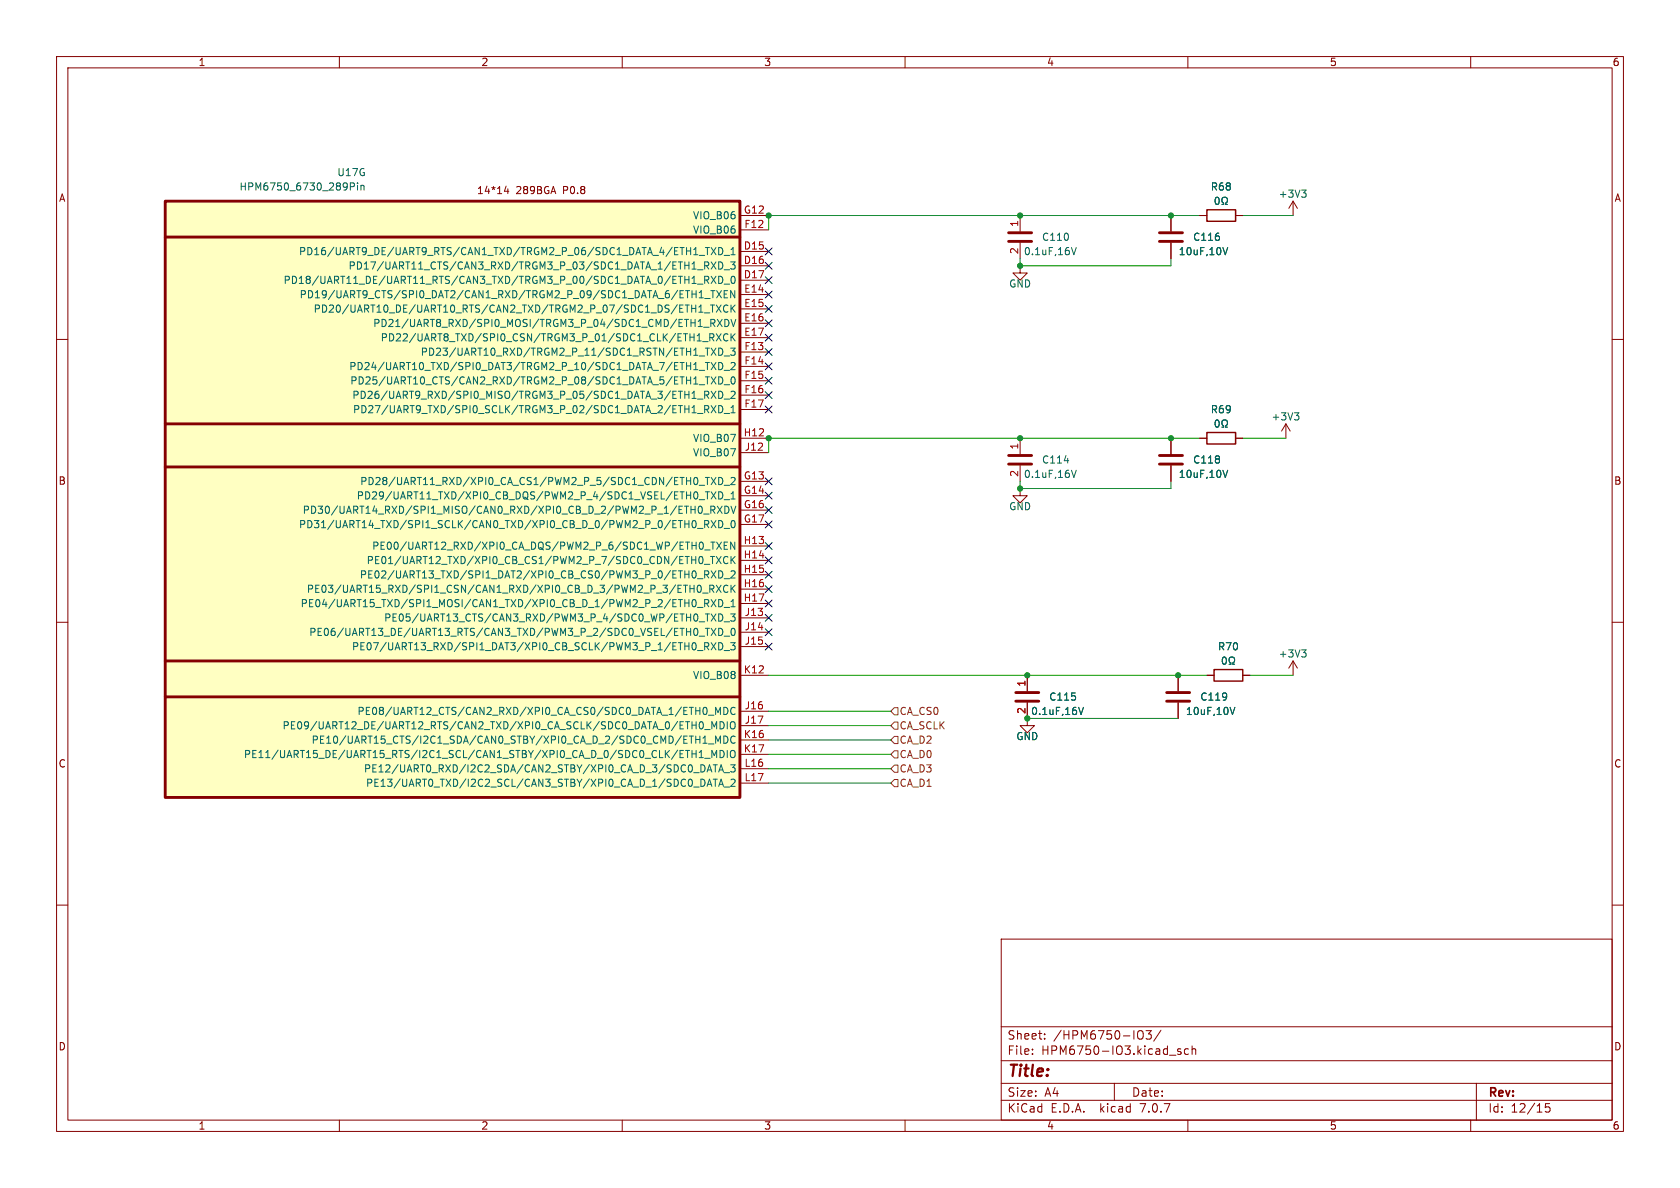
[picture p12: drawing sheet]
<svg xmlns="http://www.w3.org/2000/svg" width="297mm" height="210mm" viewBox="0 0 297 210" stroke-linecap="round" stroke-linejoin="round" font-family="sans-serif">
<g fill="none" stroke="#840000" stroke-width=".18">
<path d="M10 10h277v190h-277zM12 12h273v186h-273zM60 10v2M110 10v2M160 10v2M210 10v2M260 10v2M89.5 32.9l-.3 .9h.8M89.8 33.4v.8M130.8 38.1h5.1M180.3 38.1v2.8M207 38.1v2.8"/>
<path d="M212.1 38.1h1.3M218.4 38.1h1.3M228.6 35.6v2.5M228.6 35.6l-.8 1.2M228.6 35.6l.8 1.2M10 60h2M130.8 44.5h5.1M130.8 47h5.1M130.8 49.5h5.1M130.8 52.1h5.1M130.8 54.6h5.1M130.8 57.2h5.1"/>
<path d="M130.8 59.7h5.1M130.8 40.6h5.1M180.3 47v1.3h1.3l-1.3 1.2-1.2-1.2h1.2M180.3 42.9v2.8M207 42.9v2.8M285 60h2M130.8 77.5h5.1M130.8 62.2h5.1M130.8 64.8h5.1M130.8 67.3h5.1M130.8 69.9h5.1M130.8 72.4h5.1"/>
<path d="M180.3 77.5v2.8M207 77.5v2.8M212.1 77.5h1.3M218.4 77.5h1.3M227.3 74.9l-.7 1.3M227.3 74.9v2.6M227.3 74.9l.8 1.3M130.8 85.1h5.1M130.8 87.6h5.1M130.8 90.2h5.1M130.8 92.7h5.1M130.8 96.5h5.1"/>
<path d="M130.8 99.1h5.1M130.8 80h5.1M180.3 86.4v1.2h1.3l-1.3 1.3-1.2-1.3h1.2M180.3 82.3v2.8M207 82.3v2.8M10 110h2M130.8 119.4h5.1M130.8 101.6h5.1M130.8 104.1h5.1M130.8 106.7h5.1M130.8 109.2h5.1M130.8 111.8h5.1"/>
<path d="M130.8 114.3h5.1M181.6 119.4v2.8M208.3 119.4v2.8M213.4 119.4h1.2M219.7 119.4h1.3M228.6 116.8l-.8 1.3M228.6 116.8v2.6M228.6 116.8l.8 1.3M285 110h2M130.8 125.7h5.1M130.8 128.3h5.1M130.8 130.8h5.1"/>
<path d="M130.8 133.4h5.1M130.8 135.9h5.1M130.8 138.4h5.1M181.6 124.2v4.1h1.3l-1.3 1.2-1.3-1.2h1.3M208.3 124.2v2.8M10 160h2M285 160h2M177 166h108v32h-108zM60 198v2M110 198v2M160 198v2M177 194.5h108"/>
<path d="M177 191.5h108M177 187.5h108M177 181.5h108M182.5 186.3v.1M182.5 185.5v.1M184.7 183.6v.1M184.7 182.8v.1M197 191.5v3M201.5 182.2a.5 .5 0 0 1 .6 .5v.5a.5 .5 0 0 1-.6 .5M202.6 182.2h.9l-.5 .6 .5 .1v.7l-.3 .1h-.4l-.2-.1M205.2 182.1l-1.2 2M208.7 185.5l-.3-.1-.2 .2v.2l.5 .2v.3h-.5"/>
<path d="M210 198v2M210.1 185.5l-.4-.1-.3 .3v.4l.1 .2h.6M210.7 185.5l.3-.1 .3 .1 .1 .9M210.7 184.9v1.5M260 198v2M261 191.5v6.5M274 195.1h-.8v.7l.2-.1h.5l.1 .3v.5l-.3 .1-.5-.1"/>
</g>
<g fill="none" stroke="#840000" stroke-width=".51">
<path d="M29.2 35.6h101.6v105.4h-101.6zM29.2 41.9h101.6M178.3 42.7h4.1M178.3 41.1h4.1M205 42.7h4M205 41.1h4M29.2 74.9h101.6M29.2 82.6h101.6M178.3 82h4.1M178.3 80.5h4.1M205 82h4M205 80.5h4"/>
<path d="M29.2 116.8h101.6M29.2 123.2h101.6M179.6 124h4M179.6 122.4h4M206.2 124h4.1M206.2 122.4h4.1"/>
</g>
<g fill="none" stroke="#006464" stroke-width=".18">
<path d="M61.9 32.3h.5l.3 .3-.2 .3-.6 .1M63.2 32.3v.2M63.2 32.8v.8M63.8 32.8v.8M63.8 32.9l.2-.1h.3l.1 .8M214.9 35l.2-.1a.68 .68 0 0 1 .5 .6 .68 .68 0 0 1-.5 .6l-.2-.1-.1-.3zM216 36.1h.3v-.2a.54 .54 0 0 1-.2-.7 .54 .54 0 0 1 .7-.3 .58 .58 0 0 1-.1 1v.2h.3M230.1 33.6h.8l-.4 .5M230.7 34.1l.2 .2v.3l-.2 .3M123.3 50.2h1M123.5 55.2h.8M123.6 45.2h1"/>
<path d="M123.6 52.6h.7M123.7 54.2l.2-.3v1.3M123.7 51.7l.3-.3v1.2M124.4 57.9h1M124.5 55.3h1M124.6 46.3h.5l.2 .2-.1 .4-.6 .1M124.6 49.5l.6-.1 .1-.1-.1-.3-.6-.2v1.3M124.6 52.8h.9M124.7 43.8h.7M124.9 47l.4 .6M124.9 49.5l.4 .6M125.1 43.8v1.2"/>
<path d="M125.5 59.7l.6-.1 .1-.2-.1-.3-.6-.1v1.3M125.6 53.9h.7M125.7 51.4h.7M125.7 57.1h.6l.1-.2-.1-.3-.6-.1v1.2M125.7 43.8l.9 1.2M125.7 46.3l.9 1.3M125.7 48.8l.9 1.3M125.8 59.7l.4 .6M126 53.9v1.3M126 57.1l.4 .6M126 51.4v1.2M126.6 43.8l-.9 1.2"/>
<path d="M126.6 46.3l-.9 1.3M126.6 48.8l-.9 1.3M126.6 53.9l.9 1.3M126.6 59l.9 1.3M126.7 51.4l.8 1.2M126.8 56.5l.9 1.2M127.1 43.8a.64 .64 0 0 1 .7 .6 .64 .64 0 0 1-.7 .6zM127.1 46.3a.64 .64 0 0 1 .7 .6 .64 .64 0 0 1-.7 .7zM127.1 48.8a.64 .64 0 0 1 .7 .7 .64 .64 0 0 1-.7 .6zM127.5 53.9l-.9 1.3M127.5 59l-.9 1.3M127.5 51.4l-.8 1.2"/>
<path d="M127.7 56.5l-.9 1.2M128 45.2h1M128 47.7h1M128 50.2h1M128 52h.4M128.1 56.5a.64 .64 0 0 1 .8 .6 .64 .64 0 0 1-.8 .6zM128.6 51.4h-.6v1.2h.6M128.7 54a.6 .6 0 0 0-.8 .5 .6 .6 0 0 0 .5 .7l.3-.1M128.7 59.1a.6 .6 0 0 0-.8 .4 .6 .6 0 0 0 .5 .8l.3-.2M129.2 46.3h.8l-.5 .5 .4 .1v.5l-.2 .2-.5-.2M129.2 45h.8M129.2 44.1l.4-.3v1.2"/>
<path d="M129.2 53.9v1.3M129.2 59v1.3M129.2 56.5l.5 1.2 .4-1.2M129.4 49l.1-.2a.68 .68 0 0 1 .5 .7 .68 .68 0 0 1-.5 .6l-.1-.1-.2-.4zM129.4 54.5l.6 .7M129.4 59.5l.6 .8M129.9 51.4v1.2l-.7-1.2v1.2M130 53.9l-.8 .7M130 59l-.8 .7M189.4 43.8l.4 1.2 .5-1.2M216.2 43.8l.4 1.2 .4-1.2M123.3 73.1h1"/>
<path d="M123.6 65.5h1M124.2 60.4h1M124.6 69.8h.6l.1-.2-.1-.3-.6-.1v1.2M124.6 72.4l.6-.1 .1-.2-.1-.3-.6-.1v1.3M124.7 64.1h.7M124.7 66.6h.7M124.9 69.8l.4 .6M124.9 72.4l.4 .6M125.1 64.1v1.2M125.1 66.6v1.3M125.7 61.5l.9 1.3M125.7 64.1l.9 1.2"/>
<path d="M125.7 66.6l.9 1.3M125.7 69.2l.9 1.2M125.7 71.7l.9 1.3M126.6 61.5l-.9 1.3M126.6 64.1l-.9 1.2M126.6 66.6l-.9 1.3M126.6 69.2l-.9 1.2M126.6 71.7l-.9 1.3M127.1 61.5a.64 .64 0 0 1 .7 .7 .64 .64 0 0 1-.7 .6zM127.1 64.1a.64 .64 0 0 1 .7 .6 .64 .64 0 0 1-.7 .6zM127.1 66.6a.64 .64 0 0 1 .7 .7 .64 .64 0 0 1-.7 .6zM127.1 69.2a.64 .64 0 0 1 .7 .6 .64 .64 0 0 1-.7 .6z"/>
<path d="M127.1 71.7a.64 .64 0 0 1 .7 .6 .64 .64 0 0 1-.7 .7zM128 62.9h1M128 65.5h1M128 68h1M128 70.6h1M128 73.1h1M129.2 61.5h.8l-.5 .5 .4 .1v.6l-.2 .1-.5-.1M129.2 72.1l.4-.4v1.3M129.2 64.2l.5-.1 .3 .3-.8 .9h.8M129.2 69.3l.5-.1 .3 .3-.8 .9h.8M129.2 73h.8M129.4 66.7l.1-.1a.68 .68 0 0 1 .5 .7 .68 .68 0 0 1-.5 .6l-.1-.1-.2-.4z"/>
<path d="M215 74.3l.1-.1a.68 .68 0 0 1 .5 .7 .68 .68 0 0 1-.5 .6 .84 .84 0 0 1-.1-1.2zM216 75.5h.3v-.2a.54 .54 0 0 1-.2-.8 .54 .54 0 0 1 .7-.2 .58 .58 0 0 1-.1 1v.2h.3M228.8 73h.8l-.4 .5M229.4 73.5l.2 .2v.3l-.2 .2M122.8 92a.79 .79 0 0 1 0 1.3M123.3 93.4h1M123.5 89.6l.2-.1a.68 .68 0 0 1 .5 .6 .68 .68 0 0 1-.5 .6l-.2-.1-.1-.3zM123.6 85.8h1M123.6 88.3h1M124.4 90.9h1M124.5 99.8h1M124.6 92.7l.6-.1 .1-.2-.1-.3-.6-.1v1.3"/>
<path d="M124.6 97.2h.9M124.7 84.4h.7M124.7 86.9h.7M124.9 92.7l.4 .6M125.1 84.4v1.3M125.1 86.9v1.3M125.6 98.4h.7M125.7 90.1h.6l.1-.2-.1-.3-.6-.1v1.2M125.7 95.8h.7M125.7 84.4l.9 1.3M125.7 86.9l.9 1.3M125.7 92l.9 1.3"/>
<path d="M126 98.4v1.2M126 90.1l.4 .6M126 95.8v1.3M126.6 84.4l-.9 1.3M126.6 86.9l-.9 1.3M126.6 92l-.9 1.3M126.6 98.4l.9 1.2M126.7 95.8l.8 1.3M126.8 89.5l.9 1.2M127.1 84.4a.64 .64 0 0 1 .7 .6 .64 .64 0 0 1-.7 .7zM127.1 86.9a.64 .64 0 0 1 .7 .7 .64 .64 0 0 1-.7 .6zM127.1 92a.64 .64 0 0 1 .7 .7 .64 .64 0 0 1-.7 .6z"/>
<path d="M127.5 98.4l-.9 1.2M127.5 95.8l-.8 1.3M127.7 89.5l-.9 1.2M128 85.8h1M128 88.3h1M128 93.4h1M128 96.4h.4M128.1 89.5a.64 .64 0 0 1 .8 .6 .64 .64 0 0 1-.8 .6zM128.6 95.8h-.6v1.3h.6M128.7 98.5a.6 .6 0 0 0-.8 .4 .6 .6 0 0 0 .5 .7l.3-.1M129.2 87.3l.4-.4v1.3M129.2 84.5l.5-.1 .3 .4-.8 .9h.8"/>
<path d="M129.2 98.4v1.2M129.2 88.2h.8M129.2 89.5l.5 1.2 .4-1.2M129.4 92.1l.1-.1a.68 .68 0 0 1 .5 .7 .68 .68 0 0 1-.5 .6l-.1-.1-.2-.4zM129.4 98.9l.6 .7M129.9 95.8v1.3l-.7-1.3v1.3M130 98.4l-.8 .7M188.2 81.4h.7M189.4 83.1l.4 1.3 .5-1.3M216.2 83.1l.4 1.3 .4-1.3M122.5 106.1l.1-.1a.68 .68 0 0 1 .5 .6 .68 .68 0 0 1-.5 .7l-.1-.1M123.3 102.3h1"/>
<path d="M123.3 107.4h1M123.3 115h1M123.4 103.5l.1-.1a.68 .68 0 0 1 .5 .7 .68 .68 0 0 1-.5 .6 .84 .84 0 0 1-.1-1.2zM123.6 112.5h1M124.2 104.8h1M124.6 101.6l.6-.1 .1-.2-.1-.3-.6-.1v1.3M124.6 106.7l.6-.1 .1-.2-.1-.3-.6-.1v1.3M124.6 114.3l.6-.1 .1-.2-.1-.3-.6-.1v1.3M124.7 108.5h.7M124.7 111.1h.7M124.9 101.6l.4 .6M124.9 106.7l.4 .6"/>
<path d="M124.9 114.3l.4 .6M125.1 108.5v1.3M125.1 111.1v1.2M125.5 104.1h.6l.1-.2-.1-.3-.6-.2v1.3M125.7 100.9l.9 1.3M125.7 106l.9 1.3M125.7 108.5l.9 1.3M125.7 111.1l.9 1.2M125.7 113.6l.9 1.3M125.8 104.1l.4 .6M126.6 100.9l-.9 1.3M126.6 106l-.9 1.3"/>
<path d="M126.6 108.5l-.9 1.3M126.6 111.1l-.9 1.2M126.6 113.6l-.9 1.3M126.6 103.4l.9 1.3M127.1 113.6a.64 .64 0 0 1 .7 .6 .64 .64 0 0 1-.7 .7zM127.1 100.9a.64 .64 0 0 1 .7 .6 .64 .64 0 0 1-.7 .7zM127.1 106a.64 .64 0 0 1 .7 .6 .64 .64 0 0 1-.7 .7zM127.1 108.5a.64 .64 0 0 1 .7 .7 .64 .64 0 0 1-.7 .6zM127.1 111.1a.64 .64 0 0 1 .7 .6 .64 .64 0 0 1-.7 .6zM127.5 103.4l-.9 1.3M128 102.3h1M128 107.4h1"/>
<path d="M128 109.9h1M128 112.5h1M128 115h1M128.7 103.6a.6 .6 0 0 0-.8 .4 .6 .6 0 0 0 .5 .7l.3-.1M129.2 113.6h.8l-.5 .5 .4 .1v.6l-.2 .1-.5-.1M129.2 108.5h.8l-.5 .5 .4 .1v.6l-.2 .1-.5-.1M129.2 106.4l.4-.4v1.3M129.2 101l.5-.1 .3 .4-.8 .9h.8M129.2 103.4v1.3M129.2 107.3h.8M129.4 111.2l.1-.1a.68 .68 0 0 1 .5 .6 .68 .68 0 0 1-.5 .6l-.1-.1-.2-.3zM129.4 104l.6 .7"/>
<path d="M130 103.4l-.8 .8M216.3 116.2l.1-.1a.68 .68 0 0 1 .4 .7 .68 .68 0 0 1-.4 .6 .84 .84 0 0 1-.1-1.2zM217.3 117.4h.3v-.2a.54 .54 0 0 1-.3-.8 .54 .54 0 0 1 .8-.2 .58 .58 0 0 1-.1 1v.2h.3M230.1 114.9h.8l-.4 .5M230.7 115.4l.2 .2v.3l-.2 .2M122.3 132.7v1.2M122.3 133.3h.8M123 130.7h.7M123.1 132.7v1.2M123.6 133l.4-.3v1.2M123.6 133.9h.7M123.7 130.1v1.3"/>
<path d="M123.8 127.6h.1a.68 .68 0 0 1 .5 .6 .68 .68 0 0 1-.5 .6h-.1M124.3 131.4h.7M124.3 130.5l.3-.4v1.3M124.6 129h.9M124.6 138v.7M124.6 134.1h.9M124.7 125a.79 .79 0 0 1 0 1.3M125 136.5l.4-1.3 .4 1.3M125 139l.4-1.3 .4 1.3M125.1 136.1h.6M125.1 138.6h.6M125.2 126.4h1"/>
<path d="M125.2 131.5h1M125.8 128.8v-1.2l.5 .9 .4-.9v1.2M125.8 133.9v-1.2l.5 .9 .4-.9v1.2M126.1 135.2h.7M126.1 137.7h.7M126.5 135.2v1.3M126.5 137.7v1.3M126.5 126.3v-1.3l.4 .9 .5-.9v1.3M126.5 131.4v-1.3l.4 .9 .5-.9v1.3M127.1 136.5l.4-1.3 .4 1.3M127.1 139l.4-1.3 .4 1.3M127.2 136.1h.6"/>
<path d="M127.2 138.6h.6M127.3 127.6a.64 .64 0 0 1 .7 .6 .64 .64 0 0 1-.7 .6zM127.3 132.7a.64 .64 0 0 1 .7 .6 .64 .64 0 0 1-.7 .6zM128 125a.64 .64 0 0 1 .7 .7 .64 .64 0 0 1-.7 .6zM128 130.1a.64 .64 0 0 1 .7 .7 .64 .64 0 0 1-.7 .6zM128 136.6h1M128 139.1h1M128.6 127.6v1.2M128.6 132.7v1.2M129.2 127.8l.2-.2a.43 .43 0 0 1 .6 .4v.4a.42 .42 0 0 1-.5 .5 .42 .42 0 0 1-.4-.5zM129.2 132.8l.2-.1a.43 .43 0 0 1 .6 .4v.4a.42 .42 0 0 1-.5 .4 .42 .42 0 0 1-.4-.4zM129.2 135.2h.8l-.5 .5 .4 .1v.5l-.2 .2-.5-.2"/>
<path d="M129.2 137.9l.5-.2 .3 .4-.8 .9h.8M130 125.2a.6 .6 0 0 0-.9 .4 .6 .6 0 0 0 .6 .7l.3-.1M130 130.2a.6 .6 0 0 0-.9 .5 .6 .6 0 0 0 .6 .7l.3-.1M190.7 125l.4 1.3 .4-1.3M217.5 125l.4 1.3 .4-1.3"/>
</g>
<path d="M213.4 37.1h5v2h-5zM213.4 76.5h5v2h-5zM214.6 118.4h5.1v2h-5.1z" fill="none" stroke="#840000" stroke-width=".25"/>
<path d="M29.2 41.9h101.6M29.2 82.6h101.6M29.2 123.2h101.6" fill="none" stroke="#ffffc2" stroke-width=".18"/>
<path d="M29.2 35.6h101.6v105.4h-101.6z" fill="#ffffc2" stroke="#ffffc2" stroke-width=".18"/>
<path d="M157.5 133.4l.6-.7h.6v1.3h-.6zM157.5 135.9l.6-.6h.6v1.2h-.6zM158.1 127.6h.6v1.3h-.6l-.6-.6zM158.1 125.1h.6v1.3h-.6l-.6-.7zM158.1 137.8h.6v1.3h-.6l-.6-.7zM158.1 130.2h.6v1.2h-.6l-.6-.6z" fill="none" stroke="#725600" stroke-width=".18"/>
<g fill="none" stroke="#009600" stroke-width=".18">
<path d="M212.1 38.1h-76.2v2.5M219.7 38.1h8.9M180.3 45.7v1.3h26.7v-1.3M212.1 77.5h-76.2v2.5M219.7 77.5h7.6M180.3 85.1v1.3h26.7v-1.3M135.9 119.4h77.5M221 119.4h7.6M135.9 130.8h21.6M135.9 133.4h21.6M135.9 128.3h21.6M135.9 135.9h21.6"/>
<path d="M135.9 138.4h21.6M135.9 125.7h21.6M181.6 127h26.7"/>
</g>
<g fill="none" stroke="#000084" stroke-width=".18">
<path d="M135.3 48.9l1.2 1.2M135.3 51.5l1.2 1.2M135.3 56.5l1.2 1.3M135.3 59.1l1.2 1.2M135.3 54l1.2 1.2M135.3 43.8l1.2 1.3M135.3 46.4l1.2 1.2M136.5 48.9l-1.2 1.2M136.5 51.5l-1.2 1.2M136.5 56.5l-1.2 1.3M136.5 59.1l-1.2 1.2M136.5 54l-1.2 1.2"/>
<path d="M136.5 43.8l-1.2 1.3M136.5 46.4l-1.2 1.2M135.3 61.6l1.2 1.2M135.3 64.2l1.2 1.2M135.3 69.2l1.2 1.3M135.3 66.7l1.2 1.2M135.3 71.8l1.2 1.2M136.5 61.6l-1.2 1.2M136.5 64.2l-1.2 1.2M136.5 69.2l-1.2 1.3M136.5 66.7l-1.2 1.2M136.5 71.8l-1.2 1.2"/>
<path d="M135.3 89.6l1.2 1.2M135.3 92.1l1.2 1.2M135.3 95.9l1.2 1.2M135.3 87l1.2 1.2M135.3 98.5l1.2 1.2M135.3 84.5l1.2 1.2M136.5 89.6l-1.2 1.2M136.5 92.1l-1.2 1.2M136.5 95.9l-1.2 1.2M136.5 87l-1.2 1.2M136.5 98.5l-1.2 1.2M136.5 84.5l-1.2 1.2"/>
<path d="M135.3 113.7l1.2 1.2M135.3 108.6l1.2 1.2M135.3 106.1l1.2 1.2M135.3 101l1.2 1.2M135.3 103.5l1.2 1.2M135.3 111.2l1.2 1.2M136.5 113.7l-1.2 1.2M136.5 108.6l-1.2 1.2M136.5 106.1l-1.2 1.2M136.5 101l-1.2 1.2M136.5 103.5l-1.2 1.2M136.5 111.2l-1.2 1.2"/>
</g>
<g fill="#009600" stroke="#009600" stroke-width=".18">
<circle cx="208.3" cy="119.4" r=".46"/>
<circle cx="181.6" cy="119.4" r=".46"/>
<circle cx="181.6" cy="127" r=".46"/>
<circle cx="135.9" cy="77.5" r=".46"/>
<circle cx="135.9" cy="38.1" r=".46"/>
<circle cx="180.3" cy="47" r=".46"/>
<circle cx="180.3" cy="38.1" r=".46"/>
<circle cx="180.3" cy="86.4" r=".46"/>
<circle cx="180.3" cy="77.5" r=".46"/>
<circle cx="207" cy="77.5" r=".46"/>
<circle cx="207" cy="38.1" r=".46"/>
</g>
<text font-size="2.8" fill="#840000" x="178" y="190.9">Title:</text>
<g font-size="2.1" fill="#840000">
<text x="178" y="184">Sheet:</text>
<text x="186.2" y="184">/HPM6750-IO3/</text>
<text x="178" y="186.7">File:</text>
<text x="184.1" y="186.7">HPM6750-IO3.kicad_sch</text>
<text x="178" y="196.9">KiCad</text>
<text x="178" y="194.1">Size:</text>
<text x="184.7" y="194.1">A4</text>
<text x="185.7" y="196.9">E.D.A.</text>
<text x="194.6" y="196.9">kicad</text>
<text x="200" y="194.1">Date:</text>
<text x="201.8" y="196.9">7.0.7</text>
<text x="263" y="194.3">Rev:</text>
<text x="263" y="196.9">Id:</text>
<text x="267.1" y="196.9">12/15</text>
</g>
<g font-size="1.8" fill="#840000">
<text x="35" y="11.9">1</text>
<text x="85" y="11.9">2</text>
<text x="135" y="11.9">3</text>
<text x="185" y="11.9">4</text>
<text x="235" y="11.9">5</text>
<text x="285" y="11.9">6</text>
<text x="10.3" y="35.9">A</text>
<text x="84.2" y="34.5">14*14</text>
<text x="91.2" y="34.5">289BGA</text>
<text x="99.7" y="34.5">P0.8</text>
<text x="285.3" y="35.9">A</text>
<text x="10.3" y="85.9">B</text>
<text x="285.3" y="85.9">B</text>
<text x="10.3" y="135.9">C</text>
<text x="285.3" y="135.9">C</text>
<text x="10.3" y="185.9">D</text>
<text x="285.3" y="185.9">D</text>
<text x="35" y="199.9">1</text>
<text x="85" y="199.9">2</text>
<text x="135" y="199.9">3</text>
<text x="185" y="199.9">4</text>
<text x="235" y="199.9">5</text>
<text x="285" y="199.9">6</text>
</g>
<g font-size="1.8" fill="#006464">
<text x="42.2" y="33.9">HPM6750_6730_289Pin</text>
<text x="59.5" y="31.3">U17G</text>
<text x="214" y="33.9">R68</text>
<text x="226" y="35.2">+3V3</text>
<text x="122.4" y="41.5">VIO_B06</text>
<text x="122.4" y="39">VIO_B06</text>
<text x="52.8" y="45.3">PD16/UART9_DE/UART9_RTS/CAN1_TXD/TRGM2_P_06/SDC1_DATA_4/ETH1_TXD_1</text>
<text x="61.5" y="47.9">PD17/UART11_CTS/CAN3_RXD/TRGM3_P_03/SDC1_DATA_1/ETH1_RXD_3</text>
<text x="180.9" y="45.3">0.1uF,16V</text>
<text x="184.1" y="42.8">C110</text>
<text x="208.3" y="45.3">10uF,10V</text>
<text x="210.8" y="42.8">C116</text>
<text x="50" y="50.4">PD18/UART11_DE/UART11_RTS/CAN3_TXD/TRGM3_P_00/SDC1_DATA_0/ETH1_RXD_0</text>
<text x="52.9" y="52.9">PD19/UART9_CTS/SPI0_DAT2/CAN1_RXD/TRGM2_P_09/SDC1_DATA_6/ETH1_TXEN</text>
<text x="178.3" y="51">GND</text>
<text x="55.4" y="55.5">PD20/UART10_DE/UART10_RTS/CAN2_TXD/TRGM2_P_07/SDC1_DS/ETH1_TXCK</text>
<text x="65.9" y="58">PD21/UART8_RXD/SPI0_MOSI/TRGM3_P_04/SDC1_CMD/ETH1_RXDV</text>
<text x="61.6" y="65.6">PD24/UART10_TXD/SPI0_DAT3/TRGM2_P_10/SDC1_DATA_7/ETH1_TXD_2</text>
<text x="67.2" y="60.6">PD22/UART8_TXD/SPI0_CSN/TRGM3_P_01/SDC1_CLK/ETH1_RXCK</text>
<text x="74.3" y="63.1">PD23/UART10_RXD/TRGM2_P_11/SDC1_RSTN/ETH1_TXD_3</text>
<text x="61.8" y="68.2">PD25/UART10_CTS/CAN2_RXD/TRGM2_P_08/SDC1_DATA_5/ETH1_TXD_0</text>
<text x="62.2" y="70.7">PD26/UART9_RXD/SPI0_MISO/TRGM3_P_05/SDC1_DATA_3/ETH1_RXD_2</text>
<text x="62.3" y="73.3">PD27/UART9_TXD/SPI0_SCLK/TRGM3_P_02/SDC1_DATA_2/ETH1_RXD_1</text>
<text x="214" y="73.3">R69</text>
<text x="224.7" y="74.5">+3V3</text>
<text x="122.4" y="78.3">VIO_B07</text>
<text x="122.4" y="80.9">VIO_B07</text>
<text x="184.1" y="82.1">C114</text>
<text x="210.8" y="82.1">C118</text>
<text x="63" y="88.5">PD29/UART11_TXD/XPI0_CB_DQS/PWM2_P_4/SDC1_VSEL/ETH0_TXD_1</text>
<text x="63.6" y="86">PD28/UART11_RXD/XPI0_CA_CS1/PWM2_P_5/SDC1_CDN/ETH0_TXD_2</text>
<text x="180.9" y="84.7">0.1uF,16V</text>
<text x="208.3" y="84.7">10uF,10V</text>
<text x="52.8" y="93.6">PD31/UART14_TXD/SPI1_SCLK/CAN0_TXD/XPI0_CB_D_0/PWM2_P_0/ETH0_RXD_0</text>
<text x="53.4" y="91">PD30/UART14_RXD/SPI1_MISO/CAN0_RXD/XPI0_CB_D_2/PWM2_P_1/ETH0_RXDV</text>
<text x="178.3" y="90.4">GND</text>
<text x="64.7" y="99.9">PE01/UART12_TXD/XPI0_CB_CS1/PWM2_P_7/SDC0_CDN/ETH0_TXCK</text>
<text x="65.7" y="97.4">PE00/UART12_RXD/XPI0_CA_DQS/PWM2_P_6/SDC1_WP/ETH0_TXEN</text>
<text x="53.1" y="107.5">PE04/UART15_TXD/SPI1_MOSI/CAN1_TXD/XPI0_CB_D_1/PWM2_P_2/ETH0_RXD_1</text>
<text x="54.1" y="105">PE03/UART15_RXD/SPI1_CSN/CAN1_RXD/XPI0_CB_D_3/PWM2_P_3/ETH0_RXCK</text>
<text x="63.5" y="102.5">PE02/UART13_TXD/SPI1_DAT2/XPI0_CB_CS0/PWM3_P_0/ETH0_RXD_2</text>
<text x="54.6" y="112.6">PE06/UART13_DE/UART13_RTS/CAN3_TXD/PWM3_P_2/SDC0_VSEL/ETH0_TXD_0</text>
<text x="67.8" y="110.1">PE05/UART13_CTS/CAN3_RXD/PWM3_P_4/SDC0_WP/ETH0_TXD_3</text>
<text x="62.1" y="115.2">PE07/UART13_RXD/SPI1_DAT3/XPI0_CB_SCLK/PWM3_P_1/ETH0_RXD_3</text>
<text x="215.2" y="115.2">R70</text>
<text x="226" y="116.4">+3V3</text>
<text x="122.4" y="120.2">VIO_B08</text>
<text x="185.4" y="124.1">C115</text>
<text x="212.1" y="124.1">C119</text>
<text x="49.8" y="129.1">PE09/UART12_DE/UART12_RTS/CAN2_TXD/XPI0_CA_SCLK/SDC0_DATA_0/ETH0_MDIO</text>
<text x="55" y="131.7">PE10/UART15_CTS/I2C1_SDA/CAN0_STBY/XPI0_CA_D_2/SDC0_CMD/ETH1_MDC</text>
<text x="63.1" y="126.6">PE08/UART12_CTS/CAN2_RXD/XPI0_CA_CS0/SDC0_DATA_1/ETH0_MDC</text>
<text x="179.6" y="131">GND</text>
<text x="182.2" y="126.6">0.1uF,16V</text>
<text x="209.6" y="126.6">10uF,10V</text>
<text x="43" y="134.2">PE11/UART15_DE/UART15_RTS/I2C1_SCL/CAN1_STBY/XPI0_CA_D_0/SDC0_CLK/ETH1_MDIO</text>
<text x="64.2" y="136.8">PE12/UART0_RXD/I2C2_SDA/CAN2_STBY/XPI0_CA_D_3/SDC0_DATA_3</text>
<text x="64.6" y="139.3">PE13/UART0_TXD/I2C2_SCL/CAN3_STBY/XPI0_CA_D_1/SDC0_DATA_2</text>
</g>
<g font-size="1.8" fill="#a90000">
<text x="131.4" y="37.8">G12</text>
<text x="131.5" y="40.4">F12</text>
<text x="180.1" y="40.2" transform="rotate(-90 180.1 40.2)">1</text>
<text x="131.4" y="44.2">D15</text>
<text x="131.4" y="46.7">D16</text>
<text x="180.1" y="45" transform="rotate(-90 180.1 45)">2</text>
<text x="131.4" y="49.3">D17</text>
<text x="131.5" y="51.8">E14</text>
<text x="131.5" y="54.4">E15</text>
<text x="131.5" y="56.9">E16</text>
<text x="131.5" y="59.4">E17</text>
<text x="131.5" y="62">F13</text>
<text x="131.5" y="64.5">F14</text>
<text x="131.5" y="67.1">F15</text>
<text x="131.5" y="69.6">F16</text>
<text x="131.4" y="77.2">H12</text>
<text x="131.5" y="72.1">F17</text>
<text x="131.6" y="79.8">J12</text>
<text x="180.1" y="79.6" transform="rotate(-90 180.1 79.6)">1</text>
<text x="131.4" y="84.8">G13</text>
<text x="131.4" y="87.4">G14</text>
<text x="131.4" y="89.9">G16</text>
<text x="180.1" y="84.4" transform="rotate(-90 180.1 84.4)">2</text>
<text x="131.4" y="92.5">G17</text>
<text x="131.4" y="96.3">H13</text>
<text x="131.4" y="98.8">H14</text>
<text x="131.4" y="101.3">H15</text>
<text x="131.4" y="103.9">H16</text>
<text x="131.4" y="106.4">H17</text>
<text x="131.6" y="109">J13</text>
<text x="131.6" y="111.5">J14</text>
<text x="131.4" y="119.1">K12</text>
<text x="131.6" y="114">J15</text>
<text x="131.6" y="125.5">J16</text>
<text x="181.4" y="121.5" transform="rotate(-90 181.4 121.5)">1</text>
<text x="131.4" y="130.6">K16</text>
<text x="131.6" y="128">J17</text>
<text x="181.4" y="126.3" transform="rotate(-90 181.4 126.3)">2</text>
<text x="131.4" y="133.1">K17</text>
<text x="131.5" y="135.6">L16</text>
<text x="131.5" y="138.2">L17</text>
</g>
<g font-size="1.8" fill="#725600">
<text x="158.9" y="129.1">CA_SCLK</text>
<text x="158.9" y="126.6">CA_CS0</text>
<text x="158.9" y="131.7">CA_D2</text>
<text x="158.9" y="134.2">CA_D0</text>
<text x="158.9" y="136.8">CA_D3</text>
<text x="158.9" y="139.3">CA_D1</text>
</g>
</svg>
